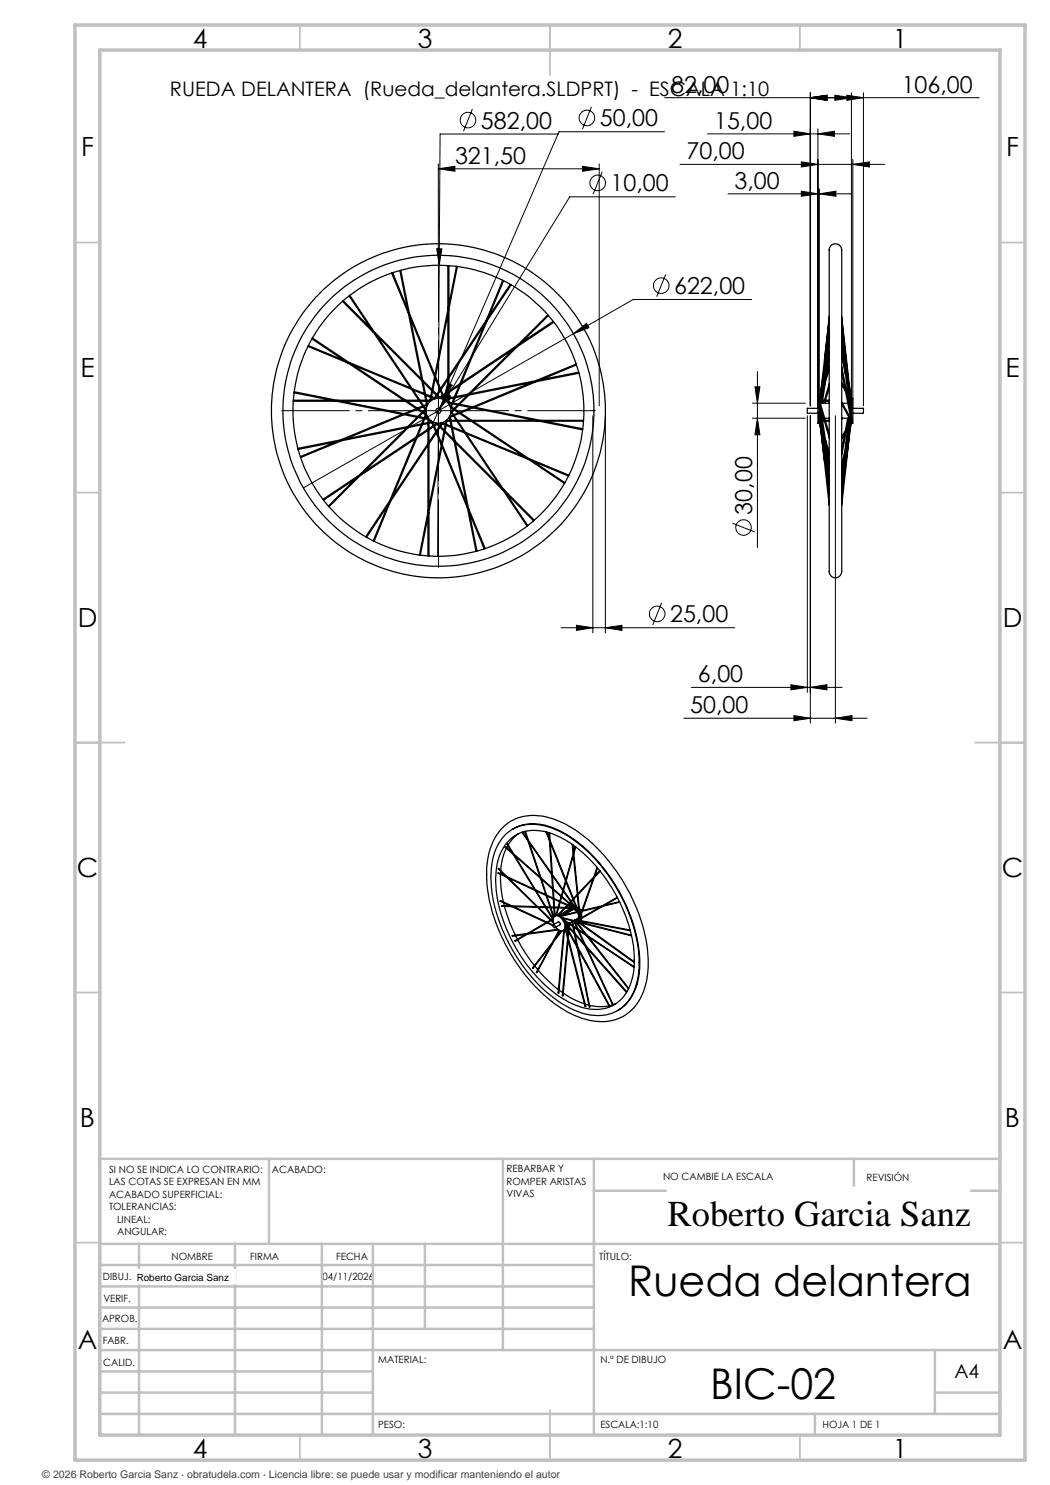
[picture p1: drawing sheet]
<svg xmlns="http://www.w3.org/2000/svg" width="210mm" height="297mm" viewBox="0 0 210 297" stroke-linecap="round" stroke-linejoin="round" font-family="sans-serif">
<g fill="none" stroke="#000" stroke-width=".2">
<path d="M132.9 19.5h62.9M162.1 19.5l3.3-.5v1.1zM162.1 18.6v62.6M167 19l3.3 .5-3.3 .6zM169.4 19l3.3 .5-3.3 .6zM170.3 18.6v62.6M172.7 18.6v62.6M87.7 33.8l3.3-.5v1zM87.7 32.8v17M87.7 33.8h32.1M94.5 21.8l-1.8 4.4M111.7 26.8h-23.7l-.2 26.3"/>
<path d="M116.5 33.3l3.3 .5-3.3 .5zM118.3 21.4l-1.8 4.4M119.8 32.8v48.4M120.4 34.4l-1.8 4.4M132.9 26.3h-21.1l-23.1 53.6M135 39.4h-21.1l-26 42.3M136 32.9h40.9M141.5 26.8h28.4M145.6 38.8h24.6M158.8 26.2l3.3 .6-3.3 .5zM160.3 32.4l3.3 .5-3.3 .5zM160.3 38.2l3.3 .6-3.3 .5z"/>
<path d="M163.6 26.8l3.3-.6v1.1zM163.6 25.7v55.5M163.9 38.8l3.3-.6v1.1zM163.9 37.7v43.5M170.6 32.9l3.3-.5v1zM170.6 31.9v49.3M87.3 49.7l1.1 .1-.6 3.3zM87.8 53.1l-.3 58.2M133.1 54.9l-1.8 4.4M150.3 59.9h-23.7l-11.9 6.8M88.7 79.9l-2 4.6M89.3 78.7l.8 .5-2.2 2.5z"/>
<path d="M89.5 76.6l1 .4-1.8 2.9zM114.7 66.7l2.6-2 .5 .8zM114.7 66.7l-54 30.9M151 77.4h1l-.5 3.2zM151.5 74.3v35.2M87.4 82.2h.5M87.7 81.9v.5M87.9 81.7l-.5 .9M118.6 83.1v43.5M121.1 83.1v43.5M150.5 83.6h10.6M150.5 80.6h10.6"/>
<path d="M151.5 83.6l.5 3.4h-1zM161.5 83.1v55.4M162.1 83.1v61.5M167.1 83.1v61.5M146.5 104.6l4.4 1.8M112.2 125.6h34.7M115.3 125.1l3.3 .5-3.3 .5zM121.1 125.6l3.3-.5v1zM132.3 120.5l-1.7 4.5M138.3 137.5h30.1M158.2 136.9l3.3 .6-3.3 .5zM162.1 137.5l3.3-.6v1.1z"/>
<path d="M136.7 143.6h36.7M158.8 143.1l3.3 .5-3.3 .5zM167.1 143.6l3.3-.5v1z"/>
<circle cx="93.6" cy="24" r="1.55"/>
<circle cx="117.4" cy="23.6" r="1.55"/>
<circle cx="119.5" cy="36.6" r="1.56"/>
<circle cx="132.2" cy="57.1" r="1.56"/>
<circle cx="148.7" cy="105.5" r="1.56"/>
<circle cx="131.4" cy="122.8" r="1.56"/>
</g>
<path d="M87.2 82.1h-30.9M87.7 81.6v-30.8M87.7 82.6v30.9M88.2 82.1h30.9" fill="none" stroke="#000" stroke-width=".2" stroke-dasharray="15.2 1.3 1.3 1.3" stroke-dashoffset="1.7"/>
<g fill="none" stroke="#c0c0c0" stroke-width=".35">
<path d="M60 5v5M110 5v10M160 5v5M15 48.5h5M200 48.5h5M15 98.5h5M200 98.5h5M15 148.5h10M195 148.5h10M15 198.5h5M200 198.5h5M15 248.5h5"/>
<path d="M200 248.5h5M60 287v5M110 282v10M160 287v5"/>
</g>
<g fill="none" stroke="#c0c0c0" stroke-width=".5">
<path d="M53.8 231.8v17M100.6 231.8v38.2M118.8 231.8v55.2M118.8 238.2h81.2M170.8 231.8v6.4M200 231.8h-180v55.2M20 248.8h180M20 257.3h98.8M20 253h98.8M27.8 248.8v38.2M47 248.8v38.2M64.4 248.8v38.2"/>
<path d="M74.6 248.8v38.2M85 248.8v17M20 265.8h98.8M20 261.5h98.8M20 278.5h54.6M20 274.3h54.6M20 270h180M187 278.5h13M187 270v12.8M20 282.8h180M163 282.8v4.2"/>
</g>
<path d="M15 5h190v287h-190zM20 10h180v277h-180z" fill="none" stroke="#c0c0c0" stroke-width=".7"/>
<g fill="#000">
<path d="M116.5 33.3l3.3 .5-3.3 .5zM87.7 33.8l3.3-.5v1zM162.1 137.5l3.3-.6v1.1zM158.2 136.9l3.3 .6-3.3 .5zM167.1 143.6l3.3-.5v1zM158.8 143.1l3.3 .5-3.3 .5z"/>
<path d="M89.3 78.7l-1.4 3 2.2-2.5zM89.5 76.6l-.8 3.3 1.8-2.9zM114.7 66.7l3.1-1.2-.5-.8zM87.3 49.7l.5 3.4 .6-3.3zM115.3 125.1l3.3 .5-3.3 .5zM121.1 125.6l3.3-.5v1zM162.1 19.5l3.3-.5v1.1zM169.4 19l3.3 .5-3.3 .6zM160.3 32.4l3.3 .5-3.3 .5zM170.6 32.9l3.3-.5v1zM158.8 26.2l3.3 .6-3.3 .5zM163.6 26.8l3.3-.6v1.1zM160.3 38.2l3.3 .6-3.3 .5zM163.9 38.8l3.3-.6v1.1zM162.1 19.5l3.3-.5v1.1zM167 19l3.3 .5-3.3 .6z"/>
<path d="M151.5 83.6l.5 3.4h-1zM151 77.4h1l-.5 3.2z"/>
</g>
<g fill="none" stroke="#000" stroke-width=".25">
<path d="M69.8 59.2l15.4 23M70 59.1l15.2 22.8M78.3 54.6l3.4 8M78.5 54.5l3 7.2M80 54.1l5.4 27.1M80.2 54l5.3 26.9M89.6 53.1v8.7M89.8 53.1v7.8M91.3 53.3l-5.4 27.1M91.5 53.3l-5.4 26.9M100.5 56.1l-3.3 8M100.7 56.2l-2.9 7"/>
<path d="M102.1 56.9l-15.4 23M102.2 57l-15.2 22.8M166.3 49a1.38 1.38 0 0 1 1.6 .1 1.38 1.38 0 0 1 .4 1.5v62.8a1.55 1.55 0 0 1-1.6 2.1 2.17 2.17 0 0 1-.9-2.3v-62.9a1.35 1.35 0 0 1 .5-1.3zM58.8 78.6l27.1 5.4M58.8 78.3l26.9 5.4M61.6 69.3l8 3.3M61.7 69.1l7.1 3M62.4 67.8l23 15.3M62.5 67.6l22.8 15.2M68.5 60.3l6.1 6.2M68.7 60.1l5.4 5.5M69.7 72.5l12.4 5.1"/>
<path d="M70.6 73l11.7 4.9M74.8 66.3l9.5 9.5M75.4 67.2l8.9 8.9M81.8 62.6l5.2 12.4M82.1 63.6l4.8 11.7M82.4 77.7l2.4 1M82.6 78l2.3 .9M84.5 76l1.9 1.9M84.6 76.4l1.7 1.7M85.1 78.8l1 .4M85.1 79.1l1 .3M86.3 79.5l.5 .2"/>
<path d="M86.3 79.3l.6 .2M86.5 78.3l.7 .7M86.6 78.1l.7 .8M87 75.6l1 2.3M87.1 79.6l.1 .1M87.1 75.3l1 2.4M87.4 79.2l.4 .4M87.5 79l.4 .4M88.1 79.6l.1 .1M88.1 78.1l.4 1M88.2 78l.5 1M88.5 79.3l.3 .5"/>
<path d="M88.7 79.2l.3 .6M89 79.9l.1 .2M89.6 62.9v12.6M89.6 75.9v2.4M89.6 78.6v1.1M89.6 79.8v.6M89.8 61.9v13.3M89.8 75.6v2.6M89.8 78.5v1.1M89.8 79.8v.6M90.8 79.6l-.4 1M91 79.5l-.4 1.1"/>
<path d="M91.8 77.1l-.9 2.3M92.1 76.9l-1 2.4M93.5 79.1l-1.8 1.7M93.8 79l-1.9 1.9M96.8 65l-4.8 11.8M97.4 64.2l-5.1 12.3M102.7 69.8l-9 9M103.5 69.3l-9.4 9.4M106.2 76.5l-11.7 4.9M107.2 76.3l-12.3 5.2M109.6 63l-6.2 6.1M109.7 63.1l-5.5 5.5"/>
<path d="M110.6 64.3l-23 15.4M110.8 64.4l-22.8 15.3M115.3 72.8l-8.1 3.3M115.3 73l-7.1 2.9M115.7 74.4l-27.1 5.4M115.8 74.6l-26.9 5.4M163.6 79.7h.3v5h-.3zM164.1 79.8v.2M164.2 79.5l-.1 .5M164.3 79.2l-.1 .8M164.5 77.3l-.1 .7M164.6 78l-.3 2 .2-1.5"/>
<path d="M165.1 76.5l-.6 3.5M165.1 73.7l-.5 3.5M165.1 72.1l-.1 .7M165.8 73.8l-1.8 6.2M165.8 73.1l-1.9 6.8M165.8 68.7l-1.4 9.5M165.8 67.4l-1.9 12.4M165.8 65.7l-.8 7.3M165.8 64l-1.7 14.6M165.8 77.5l-.7 2.5M165.8 76.8l-.9 3.2M165.8 71.5l-.5 3.4"/>
<path d="M165.8 70.2l-.9 6.2M165.8 67.2l-.1 .8M165.8 63.3l-.9 8.8M168.3 73.3l2 10M168.3 74.4l1.8 9.3M168.3 67.6l2 14.9M168.3 69.1l1.7 12.7M168.3 64.1l2 17.5M168.3 65.9l1.3 11.2M168.3 63.3l2 17.6M168.3 66.9l.8 5.8M168.3 70l.4 1.8"/>
<path d="M168.3 71l.8 3.9M168.3 76.5l.7 1.1M168.3 76.9l.8 1.4M169.3 74.9l.1 .5M169.3 78.2l.3 .5M169.4 78.8l.3 .5M169.9 77l.4 3.3M170.2 79.4l.1 .6M170.3 79.7h.3v5h-.3zM58.6 80.3h8.8M58.7 80h7.7M67.2 88.4l-7.1 2.9"/>
<path d="M67.4 80h13.4M68.2 88.2l-8.1 3.3M68.4 80.3h12.7M71.1 95.7l-5.4 5.5M72 95.2l-6.2 6.1M80.5 82.9l-12.4 5.1M80.8 82.9l-11.7 4.9M81.1 80h2.6M81.3 85.6l-9.4 9.4M81.4 80.3h2.5M81.7 85.5l-9 9M83.1 87.7l-5.1 12.4"/>
<path d="M83.3 81.7l-2.5 1M83.4 87.6l-4.9 11.7M83.4 83.5l-1.8 1.8M83.4 81.8l-2.2 1M83.6 83.5l-1.7 1.7M84 80h1.1M84.1 80.3h1.1M84.2 85l-1 2.4M84.4 82.5l-.8 .8M84.5 84.9l-1 2.3M84.5 81.2l-1 .4M84.6 82.6l-.8 .7"/>
<path d="M84.6 81.4l-.9 .4M84.8 83.7l-.5 1.1M84.9 83.7l-.3 1M85 81.9l-.5 .4M85.1 82.1l-.4 .3M85.1 82.9l-.3 .6M85.2 81.6l-.1 .1M85.2 82.6v.2M85.3 83.1l-.2 .5M85.3 80.9l-.6 .2M85.3 81.1l-.5 .2M85.3 80h.7"/>
<path d="M85.4 80.3h.5M85.6 83.5v.2M85.6 83.9v.6M85.6 84.7v1.2M85.6 86.1v2.6M85.6 89.1v13.3M85.6 80.7l-.1 .1M85.8 83.9v.6M85.8 84.7v1M85.8 86v2.4M85.8 88.8v12.7M86.1 80h.2"/>
<path d="M86.3 84.2v.2M86.4 84.6l.2 .5M86.5 84.3l-26.9 5.4M86.6 84.5l.2 .5M86.7 85.3l.4 1.1M86.7 84.5l-27.1 5.4M86.9 85.2l.4 1M87.2 84.6l.1 .1M87.2 86.6l1.1 2.4M87.4 84.6l-22.8 15.3M87.4 86.4l.9 2.3M87.4 84.9l.5 .4"/>
<path d="M87.6 84.7l.4 .4M87.7 84.7l-23 15.3M88 85.4l.8 .9M88.1 84.6l.2 .1M88.1 85.3l.8 .7M88.4 84.6l-15.3 22.7M88.4 89.4l5.1 12.3M88.5 84.8l.5 .2M88.5 89l4.8 11.7M88.6 84.6l.5 .2M88.7 84.5l-15.4 23M89 86.4l1.8 1.9"/>
<path d="M89 86.2l1.8 1.7M89 84.2h.2M89.2 84.1l-5.3 26.9M89.3 85.1l1 .4M89.3 84.9l.9 .4M89.4 84.2h.6M89.4 80.4l27.2 5.4M89.4 84.1h.6M89.5 83.9l-5.4 27.1M89.6 80.6l26.9 5.4M89.8 80.6v.2M89.9 83.4l5.3 26.9"/>
<path d="M89.9 83.5l-.2 .1M90 83.1l5.4 27.1M90 81.2l23 15.4M90.1 81.5l22.8 15.2M90.2 82.4l15.2 22.8M90.2 82.1l15.4 23M90.2 84.1h1M90.2 81.6l-.1 .1M90.2 84.2h1.2M90.2 82.6l-.1 .1M90.3 80.7l-.2 .5M90.5 85.4l2.2 .9"/>
<path d="M90.5 85.6l2.5 1M90.5 80.8l-.2 .6M90.6 83l-.6 .3M90.7 81.9l-.4 .4M90.7 83.2l-.6 .2M90.8 82l-.4 .4M91 88.2l9 9M91.1 88.5l9.4 9.5M91.5 84.1h2.4M91.5 81l-.7 .7M91.6 84.2h2.7M91.7 82.5l-1 .4"/>
<path d="M91.8 81l-.8 .8M91.9 82.7l-1.1 .4M93.1 86.5l11.7 4.8M93.3 86.7l12.3 5.2M94.2 81.5l-2.3 1M94.3 84.1h12.7M94.5 81.6l-2.4 1M94.6 84.2h13.4M100.7 97.9l6.2 6.1M101.3 98.7l5.4 5.5M105.7 91.7l8.1 3.3M106.6 92.2l7.1 3"/>
<path d="M108 84.1h8.7M109 84.2h7.7M163.6 81.7h-2.1v1h2.1M163.9 80.2l.1 .1M163.9 80h1.9M163.9 80.7l1.9 6.9M163.9 81.4l1.9 12.7M163.9 82.3l1.9 16.5M163.9 83.1l1.9 17.9M163.9 83.8l1 8.4M163.9 84.2l.2 1.5M163.9 84.4v.1"/>
<path d="M164 80.3h1.8M164 80.3h.1M164 80.3l1.8 6.5M164 80.3v.2M164.1 81.4l1.7 11.4M164.1 80.6h1.7M164.1 80.3v.3M164.2 80.3l-.1 .3M164.3 80.3v.3M164.3 84.2h.1M164.3 84.2l1.5 12.9M164.4 83.6h.3"/>
<path d="M164.5 84.1h.4M164.5 85.8l.1 .5M164.5 80.3l-.1 .3M164.5 84.2h.4M164.6 87.1l.3 .8M164.9 80.3l-.2 .3M164.9 83.6h.9M165.1 84.1h.7M165.1 90.7l.7 4.9M165.1 87.8l.7 2.7M165.1 80.3l-.2 .3M165.1 84.2h.7"/>
<path d="M165.3 89.4l.5 1.8M165.3 94.6l.5 4.6M165.7 96.3l.1 .6M168.3 80.4l2 3.5M168.3 80.8l1.9 3.4M168.3 83.6h1.6M168.5 80.6h1M168.5 83.6l-.2 .3M168.5 97.4l-.2 1.8M168.7 92.5l-.4 2.7M169 86.7l-.7 3.3M169.3 86.1l-1 4.9"/>
<path d="M169.3 89.4l-1 7.3M169.4 88.9l-.3 2.7M169.5 88l-1.2 9.4M169.5 83.6l-.4 2.4M169.6 85.6l-.5 3.8M169.8 80.6h.1M169.8 83.6l-.4 1.9M169.8 85.2l-.1 1.3M169.8 83.6l-.1 1.4M169.9 87.3l-1.6 13.7M169.9 85v.5M170 84.9l-1.7 8.4"/>
<path d="M170 83.7l-.1 1M170 83.9v.6M170.1 84l-.1 .3M170.1 83.6h.1M170.1 84.1v.1M170.2 84.1l-1.9 3.3M170.2 84.9l-1.9 14.1M170.2 84.2h.1M170.3 84.2h.1M170.3 83.9h.1M170.3 84.3l-2 3.5M170.3 84.3l-2 10"/>
<path d="M170.6 81.7h2.1v1h-2.1M77.6 101.1l-3 7.1M78.1 100.2l-3.3 8.1M85.6 103.5v7.7M85.8 102.5v8.7M93.7 101.7l3.3 8M93.9 102.7l2.9 7.1M100.1 174.9l.1 2.5 .5 3M100.1 174.2v.5M100.3 165.7a9.2 9.2 0 0 1 9.9-2 26.1 26.1 0 0 1 12.7 10 33.3 33.3 0 0 1 6.7 19.5 12 12 0 0 1-4 9.4 9.7 9.7 0 0 1-9.9 .8 27.3 27.3 0 0 1-11.8-9.9 33.1 33.1 0 0 1-6.6-19.7 12.7 12.7 0 0 1 3-8.1zM101.1 175.2l-1.5-.6 1.8 .9M101.2 166.8a8.7 8.7 0 0 1 9.2-1.2 27.5 27.5 0 0 1 12.9 11.9 28.7 28.7 0 0 1 4.4 17.3 9.2 9.2 0 0 1-4.8 7.6 10.6 10.6 0 0 1-9.5-1.1 32 32 0 0 1-13.5-16.9 22.2 22.2 0 0 1-1-13.9 9.4 9.4 0 0 1 2.3-3.7z"/>
<path d="M101.3 169.6l-.1 .2a11.5 11.5 0 0 0-1 4.3M101.5 175.4l5.4 2.5M101.5 169.1l-.2 .4M101.7 175.6l5.3 2.5M101.9 168a8.1 8.1 0 0 1 8.8-1.1 26.2 26.2 0 0 1 12 11.2 26.6 26.6 0 0 1 4 16.5 8.2 8.2 0 0 1-5.1 6.9 10.7 10.7 0 0 1-9-1.7 30.8 30.8 0 0 1-13.5-23.6 11 11 0 0 1 2.8-8.2zM102.3 170.4l-1.3-1 1.6 1.4M102.5 165.8a9.8 9.8 0 0 1 9.5 .4 31.2 31.2 0 0 1 13.8 16.3 23.4 23.4 0 0 1 1.6 14.3M102.7 170.7l5.3 4.7M102.9 171.1l5.2 4.5M103.7 166.8a6.9 6.9 0 0 0-2.1 2.2M104.4 166.5l1.2 1.7M104.5 166.4l.9 1.3"/>
<path d="M105 166.3l5.7 17.2M105.1 166.3l5.7 17.1M105.7 168.1l4.6 6.6M105.9 168.6l4.4 6.3M107.1 178l2 .9M107.2 178.2l2 .9M108.2 175.6l2.3 2.1M108.3 175.8l2.2 2M109.2 166.4l.7 1.7M109.3 179l1.4 .6M109.4 166.4l.5 1.3M109.4 179.2l1.3 .6"/>
<path d="M109.8 166.5l1.1 16.8M109.9 166.6l1.1 16.6a1.33 1.33 0 0 1 1.7 .8l.3 .6 .1 .7M110 168.1l3.2 7.9M110.1 168.6l3 7.6M110.5 174.9l2.1 3M110.5 175.2l2.1 2.9M110.7 177.8l1.6 1.4M110.7 178l1.5 1.3M110.8 179.7l1.2 .5M110.8 179.8l1.1 .6M112.3 179.4l1.5 1.3M112.4 179.3l1.4 1.3"/>
<path d="M112.6 178.3l1.5 2M112.7 178.1l1.5 2.1M113.2 176.4l1.4 3.4M113.2 176.1l1.5 3.6M114.4 168.9l.2 1.8M114.6 169l.1 1.4M114.6 179.9l1 2.4-1.4-1.9M114.7 171.1l.8 7.8M114.7 179.8l1 2.5M114.8 170.7l.8 8M115 169.3l-3.8 13.8M115.1 169.4l-3.8 13.7"/>
<path d="M115.5 179.1l.3 3.1M115.6 178.9l.3 3.3M118.6 175.7l-2.2 6.4M118.9 175.5l-2.3 6.6M119.4 173.5l-.7 1.9M119.5 173.6l-.5 1.6M119.9 174.1l-8.4 9M120.1 174.2l-8.4 8.9M123.4 179.5l-2.9 1.6M123.5 179.6l-2.5 1.4M100.1 180.1h.1M100.1 180.1l-.1 .2 10.6 4.8"/>
<path d="M100.1 180.1l10.5 4.9M100.3 181.1v.2h2.1M100.3 181.1h.1M100.4 181.1l1.7 .1M100.7 180.5l.2 .6M100.9 181.3l.9 2.8 1.2 2.9M102.4 181.2l5 .1M102.7 181.3l4.8 .2M103.1 187.1l.4 .8M103.5 188l1.7 2.7 1.7 2.4M105.5 186.8l-2.5 1.4 2.2-1.3M107 193.2l.6 .7"/>
<path d="M107.6 181.3l1.4 .1M107.6 194l1.8 1.9 2.3 2M107.7 181.5h1.4M109.2 181.4h.8M109.3 181.5h.7M109.3 184.5l-3.8 2.2M109.4 184.6l-3.6 2.1M110.1 184l-.7 .4M110.1 181.4h.7M110.2 181.5l.6 .1M110.2 184.1l-.7 .4M110.5 183.8l-.3 .1"/>
<path d="M110.6 183.9l-.3 .1M110.6 183.7h.1M110.6 183.8l-9.1-15h-.1l9.2 15.2M110.6 188.5l-3.3 6 2.8-5.3M110.6 185l1.1-.6 .2 .1 .1 .4-1 .6M110.6 185l.3 .1a.27 .27 0 0 1 .2 .2 .27 .27 0 0 1-.2 .3l-.3-.4zM110.7 184.4l-11-10.7 11 10.9M110.8 184.9l-.1-.5a.85 .85 0 0 1 .7-1.2 2.08 2.08 0 0 1 1.3 2.9 1.27 1.27 0 0 1-1.5-.6M110.9 181.4h.7M110.9 181.6h.7M111.5 185.9l-9.1 1.2v.1l9.3-1.2M111.7 181.6h1.2"/>
<path d="M111.8 181.5h1.2M111.8 186.1l-1.3 2.3M111.8 198l.7 .5M111.9 186.1l-.9 1.7M112 180.4l1.4 .6M112.1 180.3l1.4 .6M112.3 186.2l-5.8 7.5h.1l5.8-7.5M112.3 183.5l14 3.5M112.3 183.2l-.2 .1M112.5 183.7l13.8 3.5M112.6 183.9l14.2 9.5M112.7 198.6a14.8 14.8 0 0 0 4.2 2.2"/>
<path d="M112.8 184.1l14 9.4M112.9 186l-1.2 12.6h-.1l1.1-12.5M113 184.4l12.4 14M113.1 184.7l12.2 13.8M113.1 181.6l1.6 .1M113.1 185.6l4.1 15.7h-.2l-4-15.5M113.1 185l8.9 16.3-8.9-16M113.1 185.3a.71 .71 0 0 1-.5 .8M113.2 181.5h1.2M113.3 185l-.1 .1M113.5 181.1l1.5 .7M113.5 187.6l-1 11.5"/>
<path d="M113.6 188l-1 11.1h-.1M113.6 181l1.1 .5M113.6 186.2v1M113.7 184.7l-.3 .2M113.7 185.5v.4M113.7 186.4v1.2M113.8 184.8l-.1 .5M113.8 182v.3M113.8 180.8l1.5 1.3M113.8 185.6v.6M113.9 184.9l-.1 .5M113.9 181.6l-.1 .3"/>
<path d="M113.9 184.6v.1M113.9 180.7l1.1 .9M114.1 181.9l.1 .1M114.1 181.9l-2.2 1.3M114.1 181.9l-.3 .4M114.1 181.4l-.1 .1M114.2 182l-.2 .2M114.2 181.6l-2.5 1.5M114.3 181.6l.1 .1M114.3 180.3l1.1 1.7M114.3 181.3h.1M114.4 184.4l.1 .7"/>
<path d="M114.4 181.7l-.3 .2M114.4 181.3h-.1M114.5 184.3l.2 .9M114.5 181.2h.3M114.6 181.6l.1 .1M114.6 185.3l.2 1.2M114.7 184.2l-.9 .5M114.7 181.6v.1M114.7 181.3l.2 .1M114.7 184.2l.7 1.5M114.8 185.5l.2 1.2M114.8 184.1h.1"/>
<path d="M114.8 184.1h.2M114.9 186.8l.4 2.2M114.9 184.3l.7 1.6M114.9 181.3l.3 .1M115 181.7v.1M115 184l.3 .3M115 184l.2 .2M115 187l.6 2.4M115.1 183.9l.2 .2M115.1 181.5l.2 .2M115.1 184.3l2 2.5M115.3 184.1h.1"/>
<path d="M115.3 182.1h.1M115.3 184.4l2.1 2.7M115.4 182.3l-.5-.3-.4-.1-1.8 1.1M115.4 184.1l.3 .2 .2-.1M115.4 184.1l10.7 2.1M115.4 189.5l2.5 12-2.3-11.6M115.4 181.6l.3 .3M115.5 182.5l.2 .6-.1 .6-.8 .4M115.5 186l1.3 2.8M115.6 181.9l.2 .3M115.6 182.5h.1M115.6 184h.1"/>
<path d="M115.6 184h-.3v.1M115.6 182.4l.3 .5M115.6 184.5l11.3 8M115.7 184l10.3 2M115.7 182.4l.1 .2M115.7 186.1l1.5 3.1M115.8 182.4l.1 1M115.9 182.1l.1 .1M115.9 181.9h.2l.2 .2M115.9 182.3l.1 .9M116 182.5l.1 .4M116 184.2l-.1 .1"/>
<path d="M116 184.5l10.9 7.9M116 182.3l.2 .4M116.2 183.2v.4M116.2 183.8l-.2 .3M116.3 182.9v.6M116.3 182.5l-.2 .1M116.3 183.7l-.2 .4M116.3 182.3l-.4 1.5M116.5 182.2l-.5 1.6M117.1 189.2l5.5 11.8-5.2-11.4M117.3 187.2l8.4 10.6M117.7 187.4l8 10.3"/>
<path d="M120.1 181.4l-4.5 2.6M120.5 181.3l-4.8 2.7M123.9 180.3l-12 2.9M123.9 180.4l-11.8 2.9M127.4 196.8a8.5 8.5 0 0 1-3.9 5.3M117.1 200.8l.7 .2M117.9 201.1a9.2 9.2 0 0 0 3.9 .1M122.5 201l-.6 .2M123.3 200.7l-.7 .2"/>
<circle cx="87.7" cy="82.2" r="29.1"/>
<circle cx="87.7" cy="82.2" r="33.4"/>
<circle cx="87.7" cy="82.2" r="2.49"/>
<circle cx="87.7" cy="82.2" r=".51"/>
<circle cx="87.7" cy="82.2" r="31.1"/>
</g>
<g fill="#fff" stroke="#fff" stroke-width=".35">
<path d="M27.3 254h19.7v2.7h-19.7z"/>
<path d="M133.5 237.5h60.4v9.9h-60.4z"/>
</g>
<g font-size="8.5">
<text x="125.7" y="259.3">Rueda delantera</text>
<text x="142" y="279.7">BIC-02</text>
</g>
<text font-size="7.3" x="133.5" y="245.1">Roberto Garcia Sanz</text>
<g font-size="5.3">
<text x="38.5" y="9.5">4</text>
<text x="83.5" y="9.5">3</text>
<text x="133.6" y="9.5">2</text>
<text x="178.6" y="9.5">1</text>
<text x="16.2" y="31.2">F</text>
<text x="201.2" y="31.2">F</text>
<text x="16.1" y="75.5">E</text>
<text x="201.1" y="75.5">E</text>
<text x="15.5" y="125.5">D</text>
<text x="200.5" y="125.5">D</text>
<text x="15.4" y="175.5">C</text>
<text x="200.4" y="175.5">C</text>
<text x="16" y="225.5">B</text>
<text x="201" y="225.5">B</text>
<text x="15.5" y="269.7">A</text>
<text x="200.5" y="269.7">A</text>
<text x="38.5" y="291.5">4</text>
<text x="83.5" y="291.5">3</text>
<text x="133.6" y="291.5">2</text>
<text x="178.6" y="291.5">1</text>
</g>
<g font-size="4.7">
<text x="134.2" y="18.5">82,00</text>
<text x="180.3" y="18.5">106,00</text>
<text x="96.2" y="25.7">582,00</text>
<text x="120" y="25.3">50,00</text>
<text x="142.8" y="25.7">15,00</text>
<text x="91" y="32.7">321,50</text>
<text x="137.3" y="31.9">70,00</text>
<text x="122.1" y="38.3">10,00</text>
<text x="146.9" y="37.7">3,00</text>
<text x="134.8" y="58.8">622,00</text>
<text x="150.4" y="102.9" transform="rotate(-90 150.4 102.9)">30,00</text>
<text x="134" y="124.5">25,00</text>
<text x="139.6" y="136.4">6,00</text>
<text x="138" y="142.6">50,00</text>
</g>
<text font-size="4" x="34" y="19.1">RUEDA DELANTERA (Rueda_delantera.SLDPRT) - ESCALA 1:10</text>
<text font-size="3.9" x="190.9" y="275.5">A4</text>
<text font-size="2.1" fill="#404040" x="8.5" y="295.6">© 2026 Roberto Garcia Sanz · obratudela.com · Licencia libre: se puede usar y modificar manteniendo el autor</text>
<g font-size="2">
<text x="21.8" y="234.6">SI NO SE INDICA LO CONTRARIO:</text>
<text x="21.8" y="237.1">LAS COTAS SE EXPRESAN EN MM</text>
<text x="21.8" y="239.6">ACABADO SUPERFICIAL:</text>
<text x="54.4" y="234.6">ACABADO:</text>
<text x="101.3" y="234.5">REBARBAR Y</text>
<text x="101.3" y="237">ROMPER ARISTAS</text>
<text x="101.3" y="239.5">VIVAS</text>
<text x="132.6" y="236">NO CAMBIE LA ESCALA</text>
<text x="173.3" y="236.2">REVISIÓN</text>
<text x="21.8" y="242.1">TOLERANCIAS:</text>
<text x="23.4" y="244.6">LINEAL:</text>
<text x="23.4" y="247.1">ANGULAR:</text>
<text x="34.3" y="252">NOMBRE</text>
<text x="50" y="251.9">FIRMA</text>
<text x="67.2" y="251.9">FECHA</text>
<text x="119.9" y="251.9">TÍTULO:</text>
<text x="20.6" y="256.1">DIBUJ.</text>
<text x="27.3" y="256.1">Roberto Garcia Sanz</text>
<text x="64.5" y="255.9">04/11/2026</text>
<text x="20.7" y="260.3">VERIF.</text>
<text x="20.4" y="264.4">APROB.</text>
<text x="20.5" y="268.8">FABR.</text>
<text x="20.7" y="273.1">CALID.</text>
<text x="75.6" y="272.5">MATERIAL:</text>
<text x="120.1" y="272.5">N.º DE DIBUJO</text>
<text x="75.6" y="285.5">PESO:</text>
<text x="120.1" y="285.6">ESCALA:1:10</text>
<text x="164.5" y="285.6">HOJA 1 DE 1</text>
</g>
</svg>
